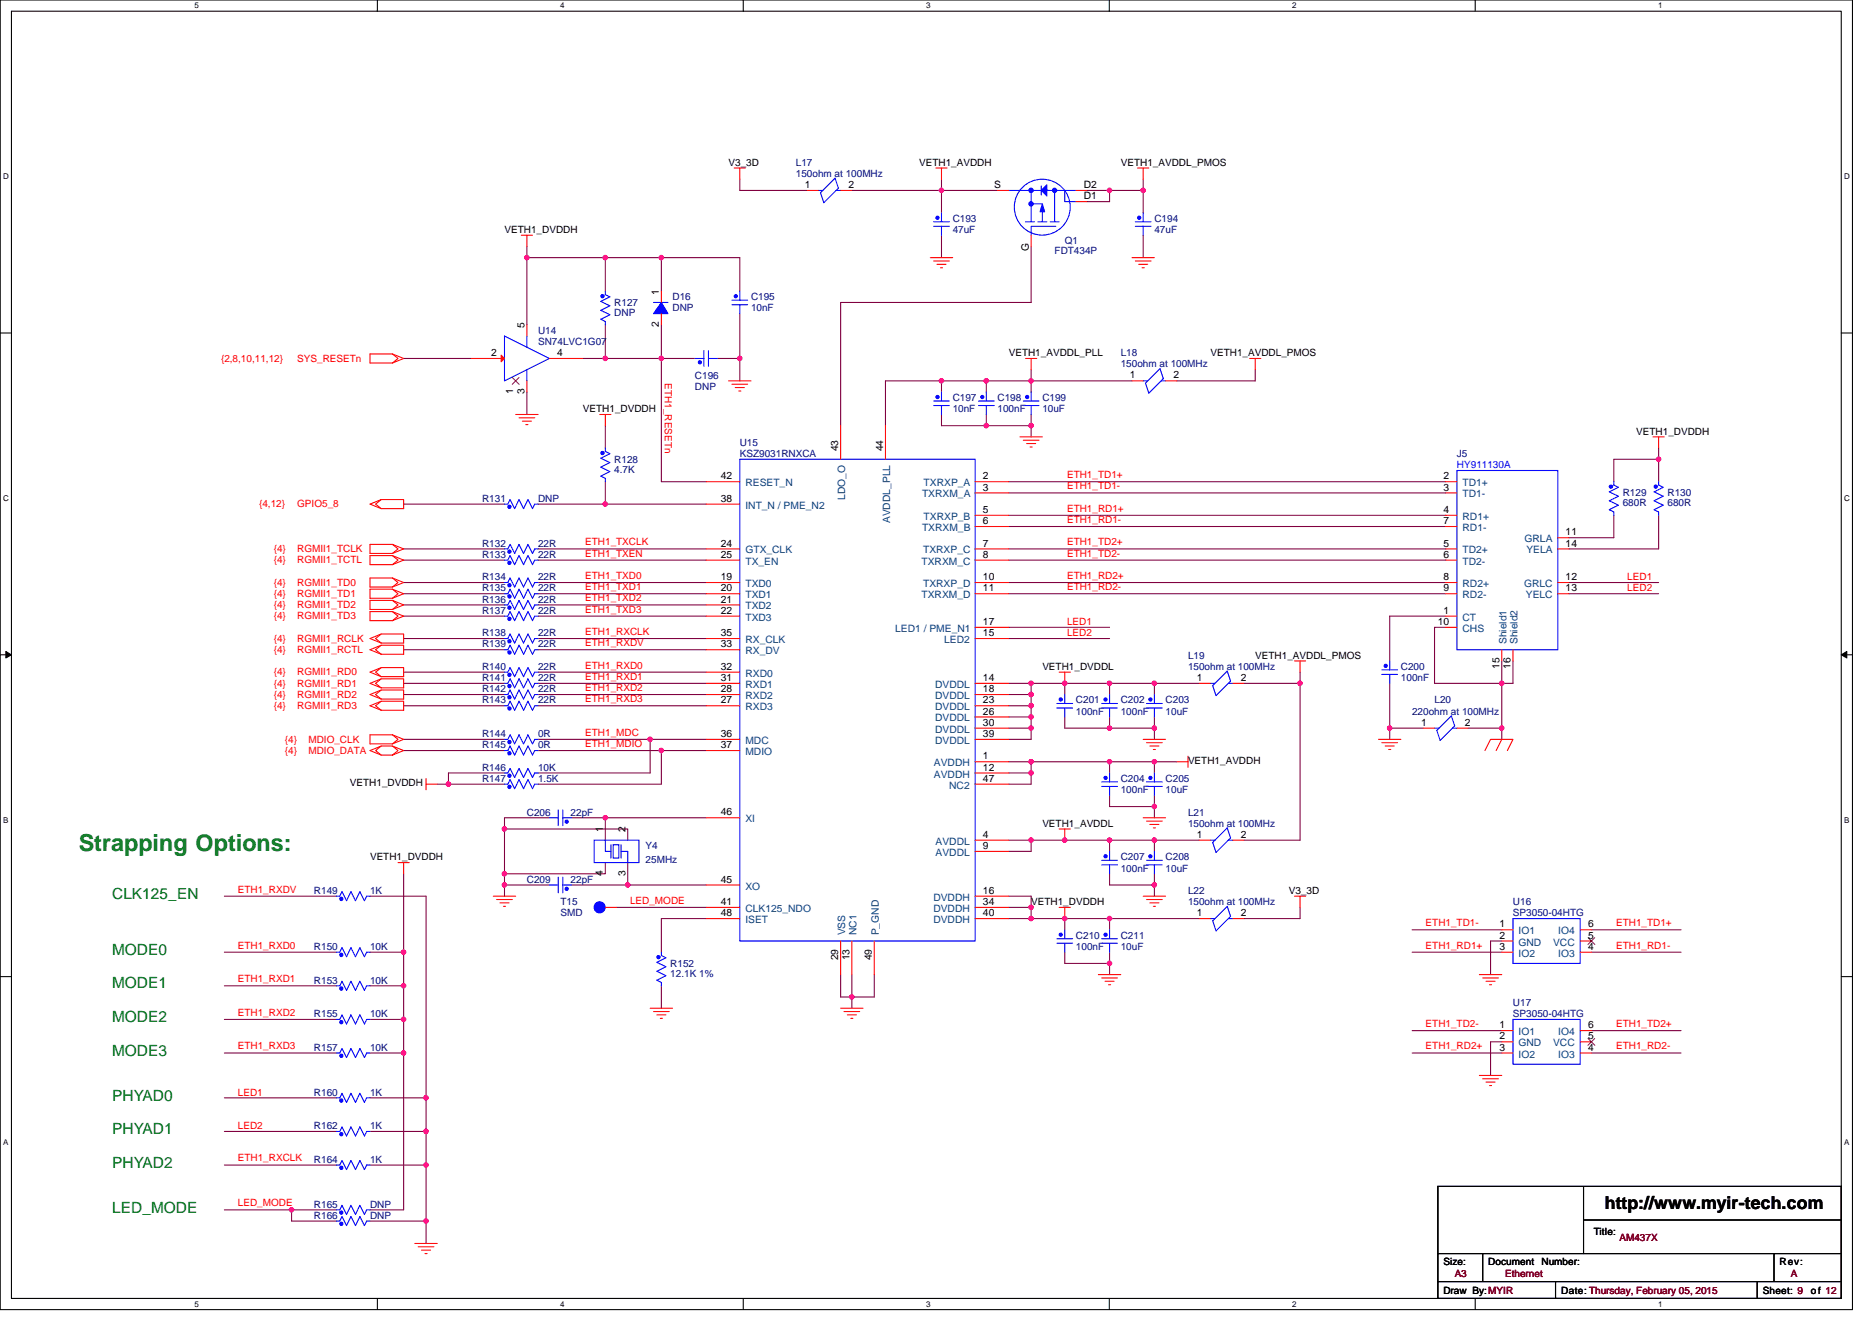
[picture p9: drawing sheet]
<svg xmlns="http://www.w3.org/2000/svg" width="297mm" height="210mm" viewBox="0 0 297 210" stroke-linecap="round" stroke-linejoin="round" font-family="sans-serif">
<path d="M0 0h293.9v207.9h-293.9zM1.8 1.8h290.4v204.3h-290.4z" fill="none" stroke="#000" stroke-width=".17"/>
<g fill="#fff">
<path d="M30.8 .2h.7v1.4h-.7z"/>
<path d="M30.8 206.3h.7v1.4h-.7z"/>
</g>
<path d="M59.9 0v1.8M59.9 206.1v1.8" fill="none" stroke="#000" stroke-width=".17"/>
<g fill="#fff">
<path d="M88.9 .2h.7v1.4h-.7z"/>
<path d="M88.9 206.3h.7v1.4h-.7z"/>
</g>
<path d="M117.9 0v1.8M117.9 206.1v1.8" fill="none" stroke="#000" stroke-width=".17"/>
<g fill="#fff">
<path d="M147 .2h.7v1.4h-.7z"/>
<path d="M147 206.3h.7v1.4h-.7z"/>
</g>
<path d="M176 0v1.8M176 206.1v1.8" fill="none" stroke="#000" stroke-width=".17"/>
<g fill="#fff">
<path d="M205 .2h.7v1.4h-.7z"/>
<path d="M205 206.3h.7v1.4h-.7z"/>
</g>
<path d="M234.1 0v1.8M234.1 206.1v1.8" fill="none" stroke="#000" stroke-width=".17"/>
<g fill="#fff">
<path d="M263.1 .2h.7v1.4h-.7z"/>
<path d="M263.1 206.3h.7v1.4h-.7z"/>
<path d="M.5 27.3h.9v1.4h-.9z"/>
<path d="M292.6 27.3h.9v1.4h-.9z"/>
<path d="M.5 78.4h.9v1.4h-.9z"/>
<path d="M292.6 78.4h.9v1.4h-.9z"/>
</g>
<path d="M0 52.9h1.8M292.2 52.9h1.7" fill="none" stroke="#000" stroke-width=".17"/>
<g fill="#fff">
<path d="M.5 129.5h.8v1.4h-.8z"/>
<path d="M292.6 129.5h.9v1.4h-.9z"/>
</g>
<path d="M0 103.9h1.8M292.2 103.9h1.7" fill="none" stroke="#000" stroke-width=".17"/>
<path d="M.9 103.4l.9 .5-.9 .5zM292.2 103.9l.8-.5v1z" fill="#000" stroke="#000" stroke-width=".16"/>
<g fill="#fff">
<path d="M.5 180.5h.8v1.4h-.8z"/>
<path d="M292.6 180.5h.9v1.4h-.9z"/>
</g>
<path d="M0 155h1.8M292.2 155h1.7M228.2 188.3h64v17.8h-64zM228.2 199h64M235.3 199v4.4M251.3 188.3v10.7M251.3 193.6h40.9M281.5 199v4.4M228.2 203.4h64M246.8 203.4v2.7M278.8 203.4v2.7" fill="none" stroke="#000" stroke-width=".17"/>
<g fill="none" stroke="#800040" stroke-width=".17">
<path d="M83.6 39.1v1.8M117.4 28.4v1.8h10.7M135.2 30.2h14.2M149.4 37.3v3.6M149.4 30.2v3.6M149.4 30.2h8.9M149.4 28.4v1.8M163.6 39.1v8.9h-30.2v19.6M172.5 30.2h3.6M176.1 30.2h5.3M176.1 30.2v1.8h-3.6M181.4 30.2v3.6"/>
<path d="M181.4 37.3v3.6M181.4 28.4v1.8M64 56.9h10.7M83.6 40.9h12.5M83.6 40.9v10.7M92.5 56.9h3.6M96.1 40.9v5.3M96.1 51.6v5.3M96.1 40.9h8.8M96.1 56.9h8.8M104.9 56.9h5.4M104.9 40.9h12.5v5.3"/>
<path d="M104.9 40.9v5.3M104.9 51.6v5.3M104.9 56.9v19.6h7.2M113.8 56.9h3.6M117.4 49.8v7.1M117.4 56.9v3.6M163.6 58.7v1.8M199.2 58.7v1.8h-12.5M83.6 62.2v3.6M96.1 76.5v3.5M96.1 67.6v3.5M149.4 60.5v1.7"/>
<path d="M149.4 60.5h7.1M149.4 60.5h-8.9v7.1M149.4 65.8v1.8h7.1M156.5 60.5v1.7M156.5 60.5h7.1M156.5 67.6h7.1M156.5 65.8v1.8M160.1 76.5h69.3M160.1 78.2h69.3M163.6 60.5v1.7M163.6 67.6v1.7M163.6 60.5h16"/>
<path d="M163.6 65.8v1.8M263.2 71.1v1.8M263.2 76.5v-3.6h-7.1v3.6M64 87.1h16M64 88.9h16M64 92.5h16M64 94.2h16M64 96h16M64 97.8h16M64 80h16M85.4 80h10.7M85.4 88.9h26.7"/>
<path d="M85.4 87.1h26.7M85.4 94.2h26.7M85.4 92.5h26.7M85.4 97.8h26.7M85.4 96h26.7M96.1 80h16M160.1 99.6h16M160.1 81.8h69.3M160.1 83.6h69.3M160.1 87.1h69.3M160.1 88.9h69.3M160.1 92.5h69.3"/>
<path d="M160.1 94.2h69.3M229.4 97.8h-8.9v7.1M229.4 99.6h-1.8v8.9h10.7v7.1M249 92.5h14.2M249 94.2h14.2M256.1 81.8v3.5h-7.1M263.2 81.8v5.3h-14.2M64 101.3h16M64 103.1h16M64 117.3h16M64 119.1h16M64 106.7h16"/>
<path d="M64 108.5h16M64 110.2h16M64 112h16M85.4 117.3h17.8M85.4 119.1h19.5M85.4 108.5h26.7M85.4 106.7h26.7M85.4 112h26.7M85.4 110.2h26.7M85.4 103.1h26.7M85.4 101.3h26.7M103.2 117.3v5.4h-17.8"/>
<path d="M103.2 117.3h8.9M104.9 119.1v5.4h-19.5M104.9 119.1h7.2M160.1 101.3h16M160.1 108.5h3.5M160.1 115.6h3.5M160.1 113.8h3.5M160.1 112h3.5M160.1 110.2h3.5M163.6 108.5h5.3M163.6 108.5v1.7M163.6 115.6v1.7h-3.5"/>
<path d="M163.6 113.8v1.8M163.6 112v1.8M163.6 110.2v1.8M168.9 108.5v1.7M168.9 113.8v1.8h7.2M168.9 108.5h7.2M176.1 113.8v1.8M176.1 108.5h7.1M176.1 115.6h7.1M176.1 108.5v1.7M183.2 108.5v1.7M183.2 113.8v1.8"/>
<path d="M183.2 115.6v1.7M183.2 108.5h7.1M197.4 108.5h8.9M206.3 108.5v24.8h-8.9M206.3 106.7v1.8M220.5 115.6h5.3M220.5 108.5v7.1M220.5 115.6v1.7M233 115.6h5.3M238.3 104.9v3.6h1.8v-3.6M238.3 115.6v1.7M64 138.7v12.4"/>
<path d="M69.4 124.5h1.8M71.2 124.5h8.8M80 122.7h-8.8v1.8M80 138.7v1.8M80 131.6v7.1M80 131.6h19.6v1.7M87.2 129.8h-7.2v1.8M90.7 129.8h5.4M96.1 129.8v3.5M96.1 136.9v1.8h-16.1M96.1 129.8h16M99.6 136.9v3.6"/>
<path d="M160.1 133.3h3.5M160.1 120.9h3.5M160.1 122.7h3.5M163.6 133.3h12.5M163.6 133.4v1.7h-3.5M163.6 120.9h12.5M163.6 122.7v1.8h-3.5M163.6 120.9v1.8M176.1 133.4v1.7M176.1 138.7v1.8h7.1M176.1 120.9v1.8M176.1 133.3h7.1"/>
<path d="M176.1 120.9h7.1M176.1 126.2v1.8h7.1M183.2 120.9h3.5M183.2 133.4v1.7M183.2 138.7v1.8M183.2 120.9v1.8M183.2 126.2v1.8M183.2 128v1.8M183.2 133.3h7.1M35.6 142.2h17.8M35.6 151.1h17.8M35.6 156.5h17.8"/>
<path d="M58.7 151.1h5.3M58.7 156.5h5.3M58.7 142.2h8.9v32M64 151.1v5.4M64 156.5v5.3M80 140.5v1.7M80 140.5h7.2M90.7 140.5h8.9M97.8 144h14.3M99.6 140.5h12.5M104.9 156.5v3.5M112.1 145.8h-7.2v5.3"/>
<path d="M133.4 154.7v3.5h1.8M135.2 154.7v3.5M135.2 158.2v1.8M138.7 154.7v3.5h-3.5M160.1 145.8h3.5M160.1 142.2h3.5v1.8M160.1 144h3.5M163.6 145.8h5.3M163.6 144v1.8M168.9 145.8v1.8M168.9 151.1v1.8h7.2M168.9 145.8h7.2"/>
<path d="M176.1 145.8v1.8M176.1 151.1v1.8M176.1 152.9v1.8M176.1 145.8h14.2M183.2 140.5v1.7M206.3 144v1.8h-8.9M224.1 147.6h14.2M224.1 151.1h14.2M238.3 149.4h-1.8v5.3M252.5 147.6h14.2M252.5 151.1h14.2M35.6 179.6h17.8"/>
<path d="M35.6 161.8h17.8M35.6 167.1h17.8M35.6 174.2h17.8M58.7 161.8h5.3M58.7 167.1h5.3M58.7 174.2h8.9M58.7 179.6h8.9M64 161.8v5.3M64 167.1v24.9h-5.3M67.6 174.2v5.4M67.6 179.6v5.3M224.1 163.6h14.2"/>
<path d="M224.1 167.1h14.2M238.3 165.4h-1.8v5.3M252.5 163.6h14.2M252.5 167.1h14.2M35.6 192h10.7M35.6 184.9h17.8M46.3 192v1.8h7.1M46.3 192h7.1M58.7 184.9h8.9M58.7 193.8h8.9M67.6 184.9v8.9M67.6 193.8v3.6"/>
</g>
<g fill="#f0f" stroke="#f0f" stroke-width=".17">
<circle cx="96" cy="129.8" r=".35"/>
<circle cx="80" cy="131.6" r=".35"/>
<circle cx="80" cy="140.4" r=".35"/>
<circle cx="135.2" cy="158.2" r=".35"/>
<circle cx="96" cy="80" r=".35"/>
<circle cx="83.6" cy="40.9" r=".35"/>
<circle cx="96" cy="40.9" r=".35"/>
<circle cx="96" cy="56.9" r=".35"/>
<circle cx="104.9" cy="56.9" r=".35"/>
<circle cx="104.9" cy="40.9" r=".35"/>
<circle cx="117.4" cy="56.9" r=".35"/>
<circle cx="149.4" cy="60.4" r=".35"/>
<circle cx="156.5" cy="60.4" r=".35"/>
<circle cx="163.6" cy="67.6" r=".35"/>
<circle cx="156.5" cy="67.6" r=".35"/>
<circle cx="149.4" cy="30.2" r=".35"/>
<circle cx="176" cy="30.2" r=".35"/>
<circle cx="181.4" cy="30.2" r=".35"/>
<circle cx="168.9" cy="108.4" r=".35"/>
<circle cx="163.6" cy="108.4" r=".35"/>
<circle cx="163.6" cy="115.6" r=".35"/>
<circle cx="163.6" cy="112" r=".35"/>
<circle cx="163.6" cy="113.8" r=".35"/>
<circle cx="163.6" cy="110.2" r=".35"/>
<circle cx="176" cy="108.4" r=".35"/>
<circle cx="183.2" cy="115.6" r=".35"/>
<circle cx="176" cy="115.6" r=".35"/>
<circle cx="183.2" cy="128" r=".35"/>
<circle cx="168.9" cy="133.3" r=".35"/>
<circle cx="163.6" cy="133.3" r=".35"/>
<circle cx="176" cy="120.9" r=".35"/>
<circle cx="163.6" cy="120.9" r=".35"/>
<circle cx="183.2" cy="140.4" r=".35"/>
<circle cx="176" cy="152.9" r=".35"/>
<circle cx="176" cy="133.3" r=".35"/>
<circle cx="163.6" cy="122.7" r=".35"/>
<circle cx="168.9" cy="145.8" r=".35"/>
<circle cx="163.6" cy="145.8" r=".35"/>
<circle cx="163.6" cy="144" r=".35"/>
<circle cx="183.2" cy="108.4" r=".35"/>
<circle cx="183.2" cy="133.3" r=".35"/>
<circle cx="176" cy="145.8" r=".35"/>
<circle cx="238.3" cy="108.4" r=".35"/>
<circle cx="238.3" cy="115.6" r=".35"/>
<circle cx="220.5" cy="115.6" r=".35"/>
<circle cx="64" cy="151.1" r=".35"/>
<circle cx="64" cy="161.8" r=".35"/>
<circle cx="64" cy="156.5" r=".35"/>
<circle cx="67.6" cy="174.2" r=".35"/>
<circle cx="163.6" cy="60.4" r=".35"/>
<circle cx="206.3" cy="108.4" r=".35"/>
<circle cx="263.2" cy="72.9" r=".35"/>
<circle cx="183.2" cy="120.9" r=".35"/>
<circle cx="64" cy="167.1" r=".35"/>
<circle cx="67.6" cy="184.9" r=".35"/>
<circle cx="67.6" cy="179.6" r=".35"/>
<circle cx="104.9" cy="119.1" r=".35"/>
<circle cx="103.2" cy="117.3" r=".35"/>
<circle cx="71.1" cy="124.4" r=".35"/>
<circle cx="67.6" cy="193.8" r=".35"/>
<circle cx="46.3" cy="192" r=".35"/>
<circle cx="99.6" cy="140.4" r=".35"/>
<circle cx="80" cy="138.7" r=".35"/>
</g>
<g fill="none" stroke="#f00" stroke-width=".17">
<path d="M82.7 37.3h1.8M83.6 37.3v1.8M116.5 26.7h1.8M117.4 26.7v1.7M128.1 30.2h1.7M133.4 30.2h1.8M148.5 26.7h1.8M149.4 26.7v1.7M149.4 33.8h.1M149.4 37.3h.1M158.3 30.2h1.8M163.6 37.3v1.8"/>
<path d="M170.7 30.2h1.8M170.7 32h1.8M180.5 26.7h1.8M181.4 33.8h.1M181.4 37.3h.1M181.4 26.7v1.7M62.3 56.2h-3.6v1.4h3.6M62.3 56.2l1.7 .7-1.7 .7M62.3 56.2l.9 .7-.9 .7M74.7 56.9h5.3M83.6 51.6v1.7M87.2 56.9h5.3"/>
<path d="M96.1 46.2h.1M96.1 51.6h.1M104.9 49.8v1.8M104.9 46.2v1.8M110.3 56.9h.1M113.8 56.9h.1M117.4 46.2h.1M117.4 49.8h.1M147.6 40.9h3.6M148.1 41.4h2.5M148.7 42h1.4M149.2 42.5h.4"/>
<path d="M162.7 56.9h1.8M163.6 56.9v1.8M179.6 40.9h3.6M180.1 41.4h2.5M180.7 42h1.4M181.2 42.5h.4M198.3 56.9h1.8M199.2 56.9v1.8M60.5 79.3l-.9 .7 .9 .7M81.8 60.5h.1M81.8 65.8h3.6M82.4 66.3h2.5"/>
<path d="M82.9 66.8h1.4M83.4 67.4h.4M83.6 60.5v1.7M95.2 65.8h1.7M96.1 65.8v1.8M96.1 71.1h.1M96.1 76.5h.1M112.1 76.5h5.3M115.6 60.5h3.6M116.1 61h2.5M116.7 61.5h1.4M117.2 62.1h.4"/>
<path d="M133.4 67.6v5.3M140.5 67.6v5.3M149.4 62.2h.1M149.4 65.8h.1M154.7 76.5h5.4M154.7 78.2h5.4M156.5 62.2h.1M156.5 65.8h.1M161.8 69.3h3.6M162.4 69.9h2.5M162.9 70.4h1.4M163.4 71h.4"/>
<path d="M163.6 62.2h.1M163.6 65.8h.1M179.6 60.5h1.8M185 60.5h1.7M229.4 76.5h1.8M229.4 78.2h1.8M256.1 76.5h.1M262.3 69.3h1.8M263.2 69.3v1.8M263.2 76.5h.1M58.7 80l1.8-.7h3.5v1.4h-3.5zM62.3 86.4h-3.6v1.4h3.6"/>
<path d="M62.3 88.2h-3.6v1.4h3.6M62.3 91.7h-3.6v1.5h3.6M62.3 93.5h-3.6v1.5h3.6M62.3 95.3h-3.6v1.4h3.6M62.3 97.1h-3.6v1.4h3.6M62.3 86.4l1.7 .7-1.7 .7M62.3 86.4l.9 .7-.9 .7M62.3 88.2l1.7 .7-1.7 .7M62.3 88.2l.9 .7-.9 .7M62.3 91.7l1.7 .8-1.7 .7M62.3 91.7l.9 .8-.9 .7M62.3 93.5l1.7 .7-1.7 .8"/>
<path d="M62.3 93.5l.9 .7-.9 .8M62.3 95.3l1.7 .7-1.7 .7M62.3 95.3l.9 .7-.9 .7M62.3 97.1l1.7 .7-1.7 .7M62.3 97.1l.9 .7-.9 .7M80 87.1h.1M80 88.9h.1M80 92.5h.1M80 80h.1M80 94.2h.1M80 96h.1M80 97.8h.1"/>
<path d="M85.4 87.1h.1M85.4 88.9h.1M85.4 92.5h.1M85.4 80h.1M85.4 94.2h.1M85.4 96h.1M85.4 97.8h.1M112.1 92.5h5.3M112.1 94.2h5.3M112.1 96h5.3M112.1 97.8h5.3M112.1 87.1h5.3"/>
<path d="M112.1 88.9h5.3M112.1 80h5.3M154.7 99.6h5.4M154.7 81.8h5.4M154.7 83.6h5.4M154.7 87.1h5.4M154.7 88.9h5.4M154.7 92.5h5.4M154.7 94.2h5.4M229.4 81.8h1.8M229.4 83.6h1.8M229.4 87.1h1.8"/>
<path d="M229.4 88.9h1.8M229.4 97.8h1.8M229.4 94.2h1.8M229.4 92.5h1.8M229.4 99.6h1.8M247.2 85.3h1.8M247.2 92.5h1.8M247.2 87.1h1.8M247.2 94.2h1.8M256.1 81.8h.1M263.2 81.8h.1M58.7 101.3l1.8-.7h3.5v1.5h-3.5z"/>
<path d="M58.7 103.1l1.8-.7h3.5v1.4h-3.5zM58.7 106.7l1.8-.7h3.5v1.4h-3.5zM58.7 108.5l1.8-.8h3.5v1.5h-3.5zM58.7 110.2l1.8-.7h3.5v1.5h-3.5zM58.7 112l1.8-.7h3.5v1.4h-3.5zM60.5 100.6l-.9 .7 .9 .8M60.5 102.4l-.9 .7 .9 .7M60.5 106l-.9 .7 .9 .7M60.5 107.7l-.9 .8 .9 .7M60.5 109.5l-.9 .7 .9 .8M60.5 111.3l-.9 .7 .9 .7M60.5 118.4h1.8l1.7 .7-1.7 .7"/>
<path d="M62.3 116.6h-3.6v1.5h3.6M62.3 116.6l1.7 .7-1.7 .8M62.3 116.6l.9 .7-.9 .8M62.3 119.8h-1.8l-1.8-.7 1.8-.7-.9 .7 .9 .7M62.3 118.4l.9 .7-.9 .7M80 106.7h.1M80 108.5h.1M80 112h.1M80 110.2h.1M80 117.3h.1M80 119.1h.1M80 101.3h.1"/>
<path d="M80 103.1h.1M85.4 106.7h.1M85.4 108.5h.1M85.4 112h.1M85.4 110.2h.1M85.4 117.3h.1M85.4 119.1h.1M85.4 101.3h.1M85.4 103.1h.1M112.1 112h5.3M112.1 108.5h5.3M112.1 106.7h5.3"/>
<path d="M112.1 103.1h5.3M112.1 101.3h5.3M112.1 117.3h5.3M112.1 119.1h5.3M112.1 110.2h5.3M154.7 101.3h5.4M154.7 108.5h5.4M154.7 110.2h5.4M154.7 112h5.4M154.7 113.8h5.4M154.7 115.6h5.4M154.7 117.3h5.4"/>
<path d="M168.1 106.7h1.7M168.9 106.7v1.8M168.9 110.2h.1M168.9 113.8h.1M176.1 110.2h.1M176.1 113.8h.1M181.4 117.3h3.6M181.9 117.9h2.5M182.5 118.4h1.4M183 119h.3M183.2 110.2h.1M183.2 113.8h.1"/>
<path d="M190.3 108.5h1.8M195.6 108.5h1.8M205.4 104.9h1.8M206.3 104.9v1.8M218.7 117.3h3.6M219.3 117.9h2.5M219.8 118.4h1.4M220.3 119h.4M220.5 104.9h.1M220.5 108.5h.1M225.8 115.6h1.8M231.2 115.6h1.8"/>
<path d="M235.6 119.1l.9-1.8h3.6l-.9 1.8M238.3 117.3l-.9 1.8M238.3 103.1v1.8M240.1 103.1v1.8M63.2 136.9h1.7M64 136.9v1.8M67.6 124.5h1.8M67.6 123.6v1.7M80 124.5h.1M80 122.7h.1M85.4 124.5h.1M85.4 122.7h.1"/>
<path d="M87.2 129.8h.1M90.7 129.8h.1M96.1 133.3h.1M96.1 136.9h.1M99.6 133.3h.1M99.6 136.9h.1M112.1 129.8h5.3M154.7 124.5h5.4M154.7 120.9h5.4M154.7 122.7h5.4M154.7 133.3h5.4M154.7 135.1h5.4"/>
<path d="M168.1 131.6h1.7M168.9 131.6v1.7M176.1 135.1h.1M176.1 138.7h.1M176.1 122.7h.1M176.1 126.2h.1M181.4 129.8h3.6M181.9 130.3h2.5M182.5 130.9h1.4M183 131.4h.3M183.2 122.7h.1M183.2 126.2h.1"/>
<path d="M183.2 135.1h.1M183.2 138.7h.1M186.7 120.9h1.8M188.5 120v1.8M190.3 133.3h1.8M195.6 133.3h1.8M53.4 156.5h.1M53.4 151.1h.1M53.4 142.2h.1M58.7 156.5h.1M58.7 151.1h.1M58.7 142.2h.1"/>
<path d="M78.3 142.2h3.5M78.8 142.8h2.5M79.3 143.3h1.5M79.9 143.8h.3M87.2 140.5h.1M90.7 140.5h.1M96.1 144h1.7M104.9 151.1h.1M104.9 156.5h.1M112.1 144h5.3M112.1 140.5h5.3M112.1 145.8h5.3"/>
<path d="M133.4 149.4v5.3M135.2 149.4v5.3M138.7 149.4v5.3M154.7 142.2h5.4M154.7 144h5.4M154.7 145.8h5.4M168.1 144h1.7M168.9 144v1.8M168.9 147.6h.1M168.9 151.1h.1M174.3 154.7h3.5M174.8 155.2h2.5"/>
<path d="M175.3 155.7h1.5M175.9 156.3h.3M176.1 147.6h.1M176.1 151.1h.1M181.4 142.2h3.6M181.9 142.8h2.5M182.5 143.3h1.4M183 143.8h.3M190.3 145.8h1.8M195.6 145.8h1.8M205.4 142.2h1.8M206.3 142.2v1.8"/>
<path d="M234.7 154.7h3.6M235.3 155.2h2.5M235.8 155.7h1.4M236.3 156.3h.4M238.3 147.6h1.8M238.3 149.4h1.8M238.3 151.1h1.8M250.7 151.1h1.8M250.7 149.4h1.8M250.7 147.6h1.8M53.4 167.1h.1M53.4 161.8h.1"/>
<path d="M53.4 174.2h.1M53.4 179.6h.1M58.7 167.1h.1M58.7 161.8h.1M58.7 174.2h.1M58.7 179.6h.1M103.2 160h3.5M103.7 160.5h2.5M104.2 161.1h1.5M104.8 161.6h.3M133.4 160h3.5M133.9 160.5h2.5"/>
<path d="M134.4 161.1h1.5M135 161.6h.3M234.7 170.7h3.6M235.3 171.2h2.5M235.8 171.7h1.4M236.3 172.3h.4M238.3 163.6h1.8M238.3 165.4h1.8M238.3 167.1h1.8M250.7 167.1h1.8M250.7 165.4h1.8M250.7 163.6h1.8"/>
<path d="M53.4 193.8h.1M53.4 192h.1M53.4 184.9h.1M58.7 193.8h.1M58.7 192h.1M58.7 184.9h.1M65.8 197.4h3.6M66.4 197.9h2.5M66.9 198.4h1.4M67.4 199h.4"/>
</g>
<g fill="none" stroke="#00f" stroke-width=".17">
<path d="M129.8 30.2h.8M130.2 30.6l2.3-2.3 .5 1.6-2.3 2.3zM132.7 30.2h.7M148.1 35.9h2.5M148.1 35.2h2.5M149.4 33.8v1.4M149.4 35.9v1.4M160.1 30.2h6.2M162.7 35.2h1.4M163.6 30.2v5M163.6 32.4h1.8M164.7 35.2h1.4"/>
<path d="M165.2 29.5v1.4M165.4 33.4v1.8M165.8 30.2h1.5v5M166.6 35.2h1.5M167.3 30.2h1.6M167.5 35.9h-3.9v1.4M168.9 30.2h1.8M168.9 30.2v1.8h1.8M180.1 35.9h2.5M180.1 35.2h2.5M181.4 33.8v1.4M181.4 35.9v1.4"/>
<path d="M80 53.3l7.2 3.6-7.2 3.6zM83.6 53.3v1.8M83.6 58.7v1.8M96.1 46.2v.6l.7 .3-1.5 .7 1.5 .7-1.5 .8 1.5 .7-1.5 .7 .8 .3v.6M103.7 48h2.3M110.3 56.9h1.4M111.7 55.6v2.5M112.4 55.6v2.5M112.4 56.9h1.4M116.1 48.4h2.5M116.1 47.6h2.5M117.4 46.2v1.4"/>
<path d="M117.4 48.4v1.4M96.1 71.1v.5l.7 .4-1.5 .7 1.5 .7-1.5 .7 1.5 .7-1.5 .8 .8 .3v.6M117.4 72.9h37.3v76.5h-37.3zM148.1 64.4h2.5M148.1 63.6h2.5M149.4 62.2v1.4M149.4 64.4v1.4M155.3 64.4h2.5M155.3 63.6h2.5M156.5 62.2v1.4M156.5 64.4v1.4M162.4 64.4h2.5"/>
<path d="M162.4 63.6h2.5M163.6 62.2v1.4M163.6 64.4v1.4M181.4 60.5h.7M181.8 60.8l2.3-2.3 .5 1.6-2.3 2.3zM184.2 60.5h.8M231.2 74.7h16v28.4h-16zM256.1 76.5v.5l.7 .3-1.4 .8 1.4 .7-1.4 .7 1.4 .7-1.4 .7 .7 .4v.5M263.2 76.5v.5l.7 .3-1.4 .8 1.4 .7-1.4 .7 1.4 .7-1.4 .7 .7 .4v.5M80 87.1h.6l.3-.7 .8 1.4 .7-1.4 .7 1.4 .7-1.4 .7 1.4 .4-.7h.5M80 88.9h.6l.3-.7 .8 1.4 .7-1.4 .7 1.4 .7-1.4 .7 1.4 .4-.7h.5M80 92.5h.6l.3-.8 .8 1.5 .7-1.5 .7 1.5 .7-1.5 .7 1.5 .4-.7h.5"/>
<path d="M80 80h.6l.3-.7 .8 1.4 .7-1.4 .7 1.4 .7-1.4 .7 1.4 .4-.7h.5M80 94.2h.6l.3-.7 .8 1.5 .7-1.5 .7 1.5 .7-1.5 .7 1.5 .4-.8h.5M80 96h.6l.3-.7 .8 1.4 .7-1.4 .7 1.4 .7-1.4 .7 1.4 .4-.7h.5M80 97.8h.6l.3-.7 .8 1.4 .7-1.4 .7 1.4 .7-1.4 .7 1.4 .4-.7h.5M80 106.7h.6l.3-.7 .8 1.4 .7-1.4 .7 1.4 .7-1.4 .7 1.4 .4-.7h.5M80 108.5h.6l.3-.8 .8 1.5 .7-1.5 .7 1.5 .7-1.5 .7 1.5 .4-.7h.5M80 112h.6l.3-.7 .8 1.4 .7-1.4 .7 1.4 .7-1.4 .7 1.4 .4-.7h.5M80 110.2h.6l.3-.7 .8 1.5 .7-1.5 .7 1.5 .7-1.5 .7 1.5 .4-.8h.5M80 117.3h.6l.3-.7 .8 1.5 .7-1.5 .7 1.5 .7-1.5 .7 1.5 .4-.8h.5M80 119.1h.6l.3-.7 .8 1.4 .7-1.4 .7 1.4 .7-1.4 .7 1.4 .4-.7h.5M80 101.3h.6l.3-.7 .8 1.5 .7-1.5 .7 1.5 .7-1.5 .7 1.5 .4-.8h.5M80 103.1h.6l.3-.7 .8 1.4 .7-1.4 .7 1.4 .7-1.4 .7 1.4 .4-.7h.5"/>
<path d="M167.7 112.4h2.5M167.7 111.7h2.5M168.9 110.2v1.5M168.9 112.4v1.4M174.8 112.4h2.5M174.8 111.7h2.5M176.1 110.2v1.5M176.1 112.4v1.4M181.9 112.4h2.5M181.9 111.7h2.5M183.2 110.2v1.5M183.2 112.4v1.4"/>
<path d="M192.1 108.5h.7M192.4 108.8l2.3-2.3 .6 1.6-2.3 2.3zM194.9 108.5h.7M219.3 107h2.5M219.3 106.3h2.5M220.5 104.9v1.4M220.5 107v1.5M227.6 115.6h.7M228 115.9l2.3-2.3 .5 1.6-2.3 2.3zM230.5 115.6h.7M80 124.5h.6l.3-.8 .8 1.5 .7-1.5 .7 1.5 .7-1.5 .7 1.5 .4-.7h.5M80 122.7h.6l.3-.7 .8 1.4 .7-1.4 .7 1.4 .7-1.4 .7 1.4 .4-.7h.5"/>
<path d="M87.2 129.8h1.4M88.6 139.2v2.5M88.6 128.5v2.5M89.3 139.2v2.5M89.3 128.5v2.5M89.3 129.8h1.4M94.3 133.3h7.1v3.6h-7.1zM96.1 133.4v1.7h.8M96.9 134.1v2.1M97.3 134.1h.9v2.1h-.9zM98.5 135.1h1.1v1.8M98.5 134.1v2.1"/>
<path d="M174.8 137.3h2.5M174.8 136.5h2.5M174.8 124.8h2.5M174.8 124.1h2.5M176.1 135.1v1.4M176.1 137.3v1.4M176.1 122.7v1.4M176.1 124.8v1.4M181.9 124.8h2.5M181.9 124.1h2.5M181.9 137.3h2.5M181.9 136.5h2.5"/>
<path d="M183.2 122.7v1.4M183.2 124.8v1.4M183.2 135.1v1.4M183.2 137.3v1.4M192.1 133.3h.7M192.4 133.7l2.3-2.3 .6 1.6-2.3 2.3zM194.9 133.3h.7M53.4 156.5h.5l.4-.8 .7 1.5 .7-1.5 .7 1.5 .7-1.5 .7 1.5 .4-.7h.5M53.4 151.1h.5l.4-.7 .7 1.4 .7-1.4 .7 1.4 .7-1.4 .7 1.4 .4-.7h.5M53.4 142.2h.5l.4-.7 .7 1.5 .7-1.5 .7 1.5 .7-1.5 .7 1.5 .4-.8h.5M87.2 140.5h1.4M89.3 140.5h1.4"/>
<path d="M104.9 151.1v.6l.8 .3-1.5 .7 1.5 .7-1.5 .8 1.5 .7-1.5 .7 .7 .3v.6M167.7 149.7h2.5M167.7 149h2.5M168.9 147.6v1.4M168.9 149.7v1.4M174.8 149.7h2.5M174.8 149h2.5M176.1 147.6v1.4M176.1 149.7v1.4M192.1 145.8h.7M192.4 146.2l2.3-2.4 .6 1.6-2.3 2.3zM194.9 145.8h.7"/>
<path d="M240.1 145.8h10.6v7.1h-10.6zM53.4 167.1h.5l.4-.7 .7 1.5 .7-1.5 .7 1.5 .7-1.5 .7 1.5 .4-.8h.5M53.4 161.8h.5l.4-.7 .7 1.4 .7-1.4 .7 1.4 .7-1.4 .7 1.4 .4-.7h.5M53.4 174.2h.5l.4-.7 .7 1.5 .7-1.5 .7 1.5 .7-1.5 .7 1.5 .4-.8h.5M53.4 179.6h.5l.4-.7 .7 1.4 .7-1.4 .7 1.4 .7-1.4 .7 1.4 .4-.7h.5M240.1 161.8h10.6v7.1h-10.6zM53.4 193.8h.5l.4-.7 .7 1.4 .7-1.4 .7 1.4 .7-1.4 .7 1.4 .4-.7h.5M53.4 192h.5l.4-.7 .7 1.4 .7-1.4 .7 1.4 .7-1.4 .7 1.4 .4-.7h.5M53.4 184.9h.5l.4-.7 .7 1.4 .7-1.4 .7 1.4 .7-1.4 .7 1.4 .4-.7h.5"/>
<circle cx="165.4" cy="32.9" r="4.4"/>
</g>
<g fill="#00f" stroke="#00f" stroke-width=".17">
<path d="M166.1 29.3v1.8l-.9-.9z" fill-rule="evenodd"/>
<path d="M165.4 32.4l.4 1.2h-.8z" fill-rule="evenodd"/>
<path d="M104.9 48l1.1 1.8h-2.3z" fill-rule="evenodd"/>
<circle cx="80.8" cy="107.1" r=".26"/>
<circle cx="182.5" cy="111" r=".25"/>
<circle cx="175.4" cy="148.4" r=".25"/>
<circle cx="168.3" cy="148.4" r=".25"/>
<circle cx="80.8" cy="108.9" r=".26"/>
<circle cx="175.4" cy="111" r=".25"/>
<circle cx="80.8" cy="112.4" r=".26"/>
<circle cx="163" cy="63" r=".25"/>
<circle cx="155.9" cy="63" r=".25"/>
<circle cx="167.3" cy="30.2" r=".34"/>
<circle cx="163.6" cy="32.4" r=".35"/>
<circle cx="163.6" cy="30.2" r=".35"/>
<circle cx="180.8" cy="34.6" r=".25"/>
<circle cx="80.8" cy="110.7" r=".26"/>
<circle cx="148.8" cy="63" r=".25"/>
<circle cx="111.1" cy="57.5" r=".25"/>
<circle cx="80.8" cy="124.9" r=".26"/>
<circle cx="219.9" cy="105.7" r=".25"/>
<circle cx="104.5" cy="151.9" r=".26"/>
<circle cx="54.2" cy="167.6" r=".26"/>
<circle cx="116.8" cy="47" r=".25"/>
<circle cx="80.8" cy="123.1" r=".26"/>
<circle cx="95.1" cy="144" r=".88"/>
<circle cx="80.8" cy="117.8" r=".26"/>
<circle cx="89.9" cy="141.1" r=".25"/>
<circle cx="175.4" cy="135.9" r=".25"/>
<circle cx="54.2" cy="162.2" r=".26"/>
<circle cx="89.9" cy="130.4" r=".25"/>
<circle cx="80.8" cy="119.6" r=".26"/>
<circle cx="80.8" cy="87.6" r=".26"/>
<circle cx="95.6" cy="47" r=".26"/>
<circle cx="54.2" cy="156.9" r=".26"/>
<circle cx="54.2" cy="194.2" r=".26"/>
<circle cx="54.2" cy="151.6" r=".26"/>
<circle cx="54.2" cy="174.7" r=".26"/>
<circle cx="54.2" cy="192.5" r=".26"/>
<circle cx="80.8" cy="89.3" r=".26"/>
<circle cx="182.5" cy="123.5" r=".25"/>
<circle cx="175.4" cy="123.5" r=".25"/>
<circle cx="80.8" cy="92.9" r=".26"/>
<circle cx="148.8" cy="34.6" r=".25"/>
<circle cx="54.2" cy="142.7" r=".26"/>
<circle cx="80.8" cy="80.4" r=".26"/>
<circle cx="80.8" cy="94.7" r=".26"/>
<circle cx="95.6" cy="71.9" r=".26"/>
<circle cx="54.2" cy="185.3" r=".26"/>
<circle cx="80.8" cy="96.4" r=".26"/>
<circle cx="182.5" cy="135.9" r=".25"/>
<circle cx="262.7" cy="77.2" r=".26"/>
<circle cx="54.2" cy="180" r=".26"/>
<circle cx="255.6" cy="77.2" r=".26"/>
<circle cx="80.8" cy="98.2" r=".26"/>
<circle cx="80.8" cy="101.8" r=".26"/>
<circle cx="168.3" cy="111" r=".25"/>
<circle cx="80.8" cy="103.6" r=".26"/>
</g>
<path d="M81.3 59.9l1.1 1.1M82.4 59.9l-1.1 1.1M252 148.8l1.1 1.1M253 148.8l-1 1.1M252 164.8l1.1 1.1M253 164.8l-1 1.1" fill="none" stroke="#804000" stroke-width=".16"/>
<path d="M79.5 56.4l.5 .5-.5 .5z" fill="#f00" stroke="#f00" stroke-width=".17"/>
<text font-size="3.7" fill="#008000" x="12.5" y="135">Strapping Options:</text>
<text font-size="2.8" x="254.7" y="192">http://www.myir-tech.com</text>
<g font-size="2.5" fill="#008000">
<text x="17.8" y="151.6">MODE0</text>
<text x="17.8" y="156.9">MODE1</text>
<text x="17.8" y="162.2">MODE2</text>
<text x="17.8" y="167.6">MODE3</text>
<text x="17.8" y="174.7">PHYAD0</text>
<text x="17.8" y="180">PHYAD1</text>
<text x="17.8" y="185.3">PHYAD2</text>
<text x="17.8" y="192.4">LED_MODE</text>
</g>
<text font-size="2.4" fill="#008000" x="17.8" y="142.6">CLK125_EN</text>
<g font-size="1.6">
<text x="115.6" y="26.3">V3_3D</text>
<text x="127.7" y="29.8">1</text>
<text x="134.6" y="29.8">2</text>
<text x="145.8" y="26.3">VETH1_AVDDH</text>
<text x="157.7" y="29.8">S</text>
<text x="172" y="29.8">D2</text>
<text x="177.8" y="26.3">VETH1_AVDDL_PMOS</text>
<text x="172" y="31.6">D1</text>
<text x="80" y="37">VETH1_DVDDH</text>
<text x="163.2" y="39.9" transform="rotate(-90 163.2 39.9)">G</text>
<text x="104.6" y="46.8" transform="rotate(-90 104.6 46.8)">1</text>
<text x="83.2" y="52.1" transform="rotate(-90 83.2 52.1)">5</text>
<text x="104.6" y="51.9" transform="rotate(-90 104.6 51.9)">2</text>
<text x="77.9" y="56.5">2</text>
<text x="88.4" y="56.5">4</text>
<text x="160.1" y="56.5">VETH1_AVDDL_PLL</text>
<text x="192.1" y="56.5">VETH1_AVDDL_PMOS</text>
<text x="81.4" y="62.6" transform="rotate(-90 81.4 62.6)">1</text>
<text x="83.2" y="62.6" transform="rotate(-90 83.2 62.6)">3</text>
<text x="92.5" y="65.4">VETH1_DVDDH</text>
<text x="179.3" y="60.1">1</text>
<text x="186.2" y="60.1">2</text>
<text x="133" y="71.6" transform="rotate(-90 133 71.6)">43</text>
<text x="140.1" y="71.6" transform="rotate(-90 140.1 71.6)">44</text>
<text x="259.6" y="69">VETH1_DVDDH</text>
<text x="114.4" y="76.1">42</text>
<text x="156" y="76.1">2</text>
<text x="156" y="77.9">3</text>
<text x="229" y="76.1">2</text>
<text x="229" y="77.9">3</text>
<text x="114.4" y="79.6">38</text>
<text x="156" y="81.4">5</text>
<text x="156" y="83.2">6</text>
<text x="229" y="81.4">4</text>
<text x="229" y="83.2">7</text>
<text x="114.4" y="86.7">24</text>
<text x="114.4" y="88.5">25</text>
<text x="156" y="86.7">7</text>
<text x="156" y="88.5">8</text>
<text x="229" y="86.7">5</text>
<text x="229" y="88.5">6</text>
<text x="248.4" y="86.7">14</text>
<text x="248.4" y="85">11</text>
<text x="114.4" y="92.1">19</text>
<text x="114.4" y="93.9">20</text>
<text x="114.4" y="95.6">21</text>
<text x="156" y="92.1">10</text>
<text x="156" y="93.9">11</text>
<text x="229" y="93.9">9</text>
<text x="229" y="92.1">8</text>
<text x="248.4" y="93.9">13</text>
<text x="248.4" y="92.1">12</text>
<text x="114.4" y="97.4">22</text>
<text x="114.4" y="101">35</text>
<text x="156" y="101">15</text>
<text x="156" y="99.2">17</text>
<text x="228.2" y="99.2">10</text>
<text x="229" y="97.4">1</text>
<text x="114.4" y="106.3">32</text>
<text x="114.4" y="102.7">33</text>
<text x="165.4" y="106.3">VETH1_DVDDL</text>
<text x="199.2" y="104.5">VETH1_AVDDL_PMOS</text>
<text x="237.9" y="106.2" transform="rotate(-90 237.9 106.2)">15</text>
<text x="239.7" y="106.2" transform="rotate(-90 239.7 106.2)">16</text>
<text x="114.4" y="111.6">27</text>
<text x="114.4" y="108.1">31</text>
<text x="114.4" y="109.9">28</text>
<text x="156" y="108.1">14</text>
<text x="156" y="109.9">18</text>
<text x="156" y="111.6">23</text>
<text x="156" y="113.4">26</text>
<text x="189.9" y="108.1">1</text>
<text x="196.9" y="108.1">2</text>
<text x="114.4" y="117">36</text>
<text x="114.4" y="118.7">37</text>
<text x="156" y="115.2">30</text>
<text x="156" y="117">39</text>
<text x="225.5" y="115.2">1</text>
<text x="232.4" y="115.2">2</text>
<text x="55.5" y="124.8">VETH1_DVDDH</text>
<text x="156" y="124.1">47</text>
<text x="156" y="120.5">1</text>
<text x="156" y="122.3">12</text>
<text x="188.5" y="121.3">VETH1_AVDDH</text>
<text x="114.4" y="129.4">46</text>
<text x="165.4" y="131.2">VETH1_AVDDL</text>
<text x="58.7" y="136.5">VETH1_DVDDH</text>
<text x="95.7" y="132.1" transform="rotate(-90 95.7 132.1)">1</text>
<text x="99.2" y="132.1" transform="rotate(-90 99.2 132.1)">2</text>
<text x="156" y="133">4</text>
<text x="156" y="134.7">9</text>
<text x="189.9" y="133">1</text>
<text x="196.9" y="133">2</text>
<text x="95.7" y="139.1" transform="rotate(-90 95.7 139.1)">4</text>
<text x="99.2" y="139.1" transform="rotate(-90 99.2 139.1)">3</text>
<text x="114.4" y="143.6">41</text>
<text x="114.4" y="140.1">45</text>
<text x="156" y="141.9">16</text>
<text x="156" y="143.6">34</text>
<text x="163.6" y="143.7">VETH1_DVDDH</text>
<text x="204.5" y="141.9">V3_3D</text>
<text x="114.4" y="145.4">48</text>
<text x="156" y="145.4">40</text>
<text x="189.9" y="145.4">1</text>
<text x="196.9" y="145.4">2</text>
<text x="237.9" y="147.2">1</text>
<text x="237.9" y="149">2</text>
<text x="252" y="147.2">6</text>
<text x="252" y="149">5</text>
<text x="133" y="152.4" transform="rotate(-90 133 152.4)">29</text>
<text x="134.8" y="152.4" transform="rotate(-90 134.8 152.4)">13</text>
<text x="138.3" y="152.4" transform="rotate(-90 138.3 152.4)">49</text>
<text x="237.9" y="150.7">3</text>
<text x="252" y="150.7">4</text>
<text x="237.9" y="163.2">1</text>
<text x="237.9" y="165">2</text>
<text x="237.9" y="166.8">3</text>
<text x="252" y="166.8">4</text>
<text x="252" y="163.2">6</text>
<text x="252" y="165">5</text>
<text x="252.9" y="195.9">Title:</text>
<text x="229" y="200.7">Size:</text>
<text x="236.2" y="200.7">Document</text>
<text x="244.6" y="200.7">Number:</text>
<text x="282.4" y="200.7">Rev:</text>
<text x="229" y="205.4">Draw By:MYIR</text>
<text x="247.7" y="205.4">Date: Thursday, February 05, 2015</text>
<text x="279.7" y="205.4">Sheet: 9</text>
<text x="287.4" y="205.4">of 12</text>
</g>
<g font-size="1.6" fill="#000080">
<text x="126.3" y="26.3">L17</text>
<text x="126.3" y="28.1">150ohm at 100MHz</text>
<text x="151.2" y="35.2">C193</text>
<text x="183.2" y="35.2">C194</text>
<text x="151.2" y="37">47uF</text>
<text x="167.3" y="40.4">FDT434P</text>
<text x="168.9" y="38.8">Q1</text>
<text x="183.2" y="37">47uF</text>
<text x="106.7" y="47.6">D16</text>
<text x="119.2" y="47.6">C195</text>
<text x="85.4" y="53">U14</text>
<text x="97.5" y="48.5">R127</text>
<text x="97.5" y="50.1">DNP</text>
<text x="106.7" y="49.4">DNP</text>
<text x="119.2" y="49.4">10nF</text>
<text x="85.4" y="54.8">SN74LVC1G07</text>
<text x="177.8" y="56.5">L18</text>
<text x="177.8" y="58.3">150ohm at 100MHz</text>
<text x="110.3" y="60.1">C196</text>
<text x="110.3" y="61.9">DNP</text>
<text x="151.2" y="63.6">C197</text>
<text x="151.2" y="65.4">10nF</text>
<text x="158.3" y="63.6">C198</text>
<text x="158.3" y="65.4">100nF</text>
<text x="165.4" y="63.6">C199</text>
<text x="165.4" y="65.4">10uF</text>
<text x="117.4" y="70.8">U15</text>
<text x="97.5" y="73.4">R128</text>
<text x="97.5" y="75">4.7K</text>
<text x="117.4" y="72.5">KSZ9031RNXCA</text>
<text x="231.2" y="72.5">J5</text>
<text x="76.5" y="79.7">R131</text>
<text x="85.4" y="79.7">DNP</text>
<text x="257.5" y="78.8">R129</text>
<text x="257.5" y="80.4">680R</text>
<text x="264.6" y="78.8">R130</text>
<text x="264.6" y="80.4">680R</text>
<text x="76.5" y="86.8">R132</text>
<text x="76.5" y="88.5">R133</text>
<text x="85.4" y="86.8">22R</text>
<text x="85.4" y="88.5">22R</text>
<text x="76.5" y="92.1">R134</text>
<text x="76.5" y="93.9">R135</text>
<text x="76.5" y="95.7">R136</text>
<text x="85.4" y="92.1">22R</text>
<text x="85.4" y="93.9">22R</text>
<text x="85.4" y="95.7">22R</text>
<text x="76.5" y="97.4">R137</text>
<text x="76.5" y="101">R138</text>
<text x="85.4" y="97.4">22R</text>
<text x="85.4" y="101">22R</text>
<text x="76.5" y="106.3">R140</text>
<text x="76.5" y="102.8">R139</text>
<text x="85.4" y="106.3">22R</text>
<text x="85.4" y="102.8">22R</text>
<text x="188.5" y="104.5">L19</text>
<text x="188.5" y="106.3">150ohm at 100MHz</text>
<text x="222.3" y="106.3">C200</text>
<text x="76.5" y="108.1">R141</text>
<text x="76.5" y="111.7">R143</text>
<text x="76.5" y="109.9">R142</text>
<text x="85.4" y="108.1">22R</text>
<text x="85.4" y="111.7">22R</text>
<text x="85.4" y="109.9">22R</text>
<text x="170.7" y="111.7">C201</text>
<text x="170.7" y="113.4">100nF</text>
<text x="177.8" y="111.7">C202</text>
<text x="177.8" y="113.4">100nF</text>
<text x="185" y="111.7">C203</text>
<text x="185" y="113.4">10uF</text>
<text x="222.3" y="108.1">100nF</text>
<text x="224.1" y="113.4">220ohm at 100MHz</text>
<text x="227.6" y="111.7">L20</text>
<text x="76.5" y="117">R144</text>
<text x="76.5" y="118.8">R145</text>
<text x="85.4" y="117">0R</text>
<text x="85.4" y="118.8">0R</text>
<text x="76.5" y="124.1">R147</text>
<text x="76.5" y="122.3">R146</text>
<text x="85.4" y="124.1">1.5K</text>
<text x="85.4" y="122.3">10K</text>
<text x="177.8" y="124.1">C204</text>
<text x="177.8" y="125.9">100nF</text>
<text x="185" y="124.1">C205</text>
<text x="185" y="125.9">10uF</text>
<text x="83.6" y="129.4">C206</text>
<text x="90.5" y="129.4">22pF</text>
<text x="188.5" y="129.4">L21</text>
<text x="188.5" y="131.2">150ohm at 100MHz</text>
<text x="102.4" y="134.8">Y4</text>
<text x="102.4" y="136.9">25MHz</text>
<text x="177.8" y="136.5">C207</text>
<text x="185" y="136.5">C208</text>
<text x="49.8" y="141.9">R149</text>
<text x="58.7" y="141.9">1K</text>
<text x="83.6" y="140.1">C209</text>
<text x="88.9" y="143.7">T15</text>
<text x="90.5" y="140.1">22pF</text>
<text x="177.8" y="138.3">100nF</text>
<text x="185" y="138.3">10uF</text>
<text x="188.5" y="141.9">L22</text>
<text x="188.5" y="143.7">150ohm at 100MHz</text>
<text x="240.1" y="143.7">U16</text>
<text x="88.9" y="145.4">SMD</text>
<text x="170.7" y="149">C210</text>
<text x="177.8" y="149">C211</text>
<text x="240.1" y="145.4">SP3050-04HTG</text>
<text x="49.8" y="150.8">R150</text>
<text x="58.7" y="150.8">10K</text>
<text x="106.4" y="153.4">R152</text>
<text x="106.4" y="155">12.1K 1%</text>
<text x="170.7" y="150.8">100nF</text>
<text x="177.8" y="150.8">10uF</text>
<text x="49.8" y="161.4">R155</text>
<text x="49.8" y="156.1">R153</text>
<text x="58.7" y="161.4">10K</text>
<text x="58.7" y="156.1">10K</text>
<text x="240.1" y="159.7">U17</text>
<text x="240.1" y="161.4">SP3050-04HTG</text>
<text x="49.8" y="166.8">R157</text>
<text x="58.7" y="166.8">10K</text>
<text x="49.8" y="173.9">R160</text>
<text x="58.7" y="173.9">1K</text>
<text x="49.8" y="179.2">R162</text>
<text x="58.7" y="179.2">1K</text>
<text x="49.8" y="184.6">R164</text>
<text x="58.7" y="184.6">1K</text>
<text x="49.8" y="191.7">R165</text>
<text x="58.7" y="191.7">DNP</text>
<text x="49.8" y="193.4">R166</text>
<text x="58.7" y="193.4">DNP</text>
</g>
<g font-size="1.6" fill="#f00">
<text x="35.1" y="57.4">{2,8,10,11,12}</text>
<text x="47.2" y="57.4">SYS_RESETn</text>
<text x="105.5" y="60.8" transform="rotate(90 105.5 60.8)">ETH1_RESETn</text>
<text x="169.3" y="75.9">ETH1_TD1+</text>
<text x="169.3" y="77.7">ETH1_TD1-</text>
<text x="41.1" y="80.5">{4,12}</text>
<text x="47.2" y="80.5">GPIO5_8</text>
<text x="169.3" y="81.2">ETH1_RD1+</text>
<text x="169.3" y="83">ETH1_RD1-</text>
<text x="43.4" y="87.7">{4}</text>
<text x="43.4" y="89.4">{4}</text>
<text x="47.2" y="87.7">RGMII1_TCLK</text>
<text x="47.2" y="89.4">RGMII1_TCTL</text>
<text x="92.9" y="88.3">ETH1_TXEN</text>
<text x="92.9" y="86.6">ETH1_TXCLK</text>
<text x="169.3" y="86.6">ETH1_TD2+</text>
<text x="169.3" y="88.3">ETH1_TD2-</text>
<text x="43.4" y="93">{4}</text>
<text x="43.4" y="94.8">{4}</text>
<text x="47.2" y="93">RGMII1_TD0</text>
<text x="47.2" y="94.8">RGMII1_TD1</text>
<text x="92.9" y="93.7">ETH1_TXD1</text>
<text x="92.9" y="91.9">ETH1_TXD0</text>
<text x="92.9" y="95.4">ETH1_TXD2</text>
<text x="169.3" y="91.9">ETH1_RD2+</text>
<text x="169.3" y="93.7">ETH1_RD2-</text>
<text x="258.2" y="92.1">LED1</text>
<text x="258.2" y="93.9">LED2</text>
<text x="43.4" y="101.9">{4}</text>
<text x="43.4" y="96.5">{4}</text>
<text x="43.4" y="98.3">{4}</text>
<text x="47.2" y="101.9">RGMII1_RCLK</text>
<text x="47.2" y="96.5">RGMII1_TD2</text>
<text x="47.2" y="98.3">RGMII1_TD3</text>
<text x="92.9" y="97.2">ETH1_TXD3</text>
<text x="92.9" y="100.8">ETH1_RXCLK</text>
<text x="169.3" y="99.2">LED1</text>
<text x="169.3" y="101">LED2</text>
<text x="43.4" y="103.7">{4}</text>
<text x="43.4" y="107.2">{4}</text>
<text x="47.2" y="103.7">RGMII1_RCTL</text>
<text x="47.2" y="107.2">RGMII1_RD0</text>
<text x="92.9" y="107.9">ETH1_RXD1</text>
<text x="92.9" y="106.1">ETH1_RXD0</text>
<text x="92.9" y="102.6">ETH1_RXDV</text>
<text x="43.4" y="109">{4}</text>
<text x="43.4" y="110.8">{4}</text>
<text x="43.4" y="112.5">{4}</text>
<text x="47.2" y="109">RGMII1_RD1</text>
<text x="47.2" y="110.8">RGMII1_RD2</text>
<text x="47.2" y="112.5">RGMII1_RD3</text>
<text x="92.9" y="111.4">ETH1_RXD3</text>
<text x="92.9" y="109.7">ETH1_RXD2</text>
<text x="45.2" y="117.9">{4}</text>
<text x="45.2" y="119.7">{4}</text>
<text x="48.9" y="117.9">MDIO_CLK</text>
<text x="48.9" y="119.7">MDIO_DATA</text>
<text x="92.9" y="118.6">ETH1_MDIO</text>
<text x="92.9" y="116.8">ETH1_MDC</text>
<text x="37.7" y="141.7">ETH1_RXDV</text>
<text x="100" y="143.4">LED_MODE</text>
<text x="226.2" y="147">ETH1_TD1-</text>
<text x="256.4" y="147">ETH1_TD1+</text>
<text x="37.7" y="150.6">ETH1_RXD0</text>
<text x="37.7" y="155.9">ETH1_RXD1</text>
<text x="226.2" y="150.6">ETH1_RD1+</text>
<text x="256.4" y="150.6">ETH1_RD1-</text>
<text x="37.7" y="161.2">ETH1_RXD2</text>
<text x="37.7" y="166.6">ETH1_RXD3</text>
<text x="226.2" y="163">ETH1_TD2-</text>
<text x="226.2" y="166.6">ETH1_RD2+</text>
<text x="256.4" y="163">ETH1_TD2+</text>
<text x="256.4" y="166.6">ETH1_RD2-</text>
<text x="37.7" y="173.9">LED1</text>
<text x="37.7" y="179.2">LED2</text>
<text x="37.7" y="184.3">ETH1_RXCLK</text>
<text x="37.7" y="191.5">LED_MODE</text>
</g>
<g font-size="1.6" fill="#004080">
<text x="118.3" y="77.2">RESET_N</text>
<text x="146.6" y="77.2">TXRXP_A</text>
<text x="232.1" y="77.2">TD1+</text>
<text x="118.3" y="80.7">INT_N / PME_N2</text>
<text x="134.1" y="79.3" transform="rotate(-90 134.1 79.3)">LDO_O</text>
<text x="141.2" y="83" transform="rotate(-90 141.2 83)">AVDDL_PLL</text>
<text x="146.3" y="79">TXRXM_A</text>
<text x="146.6" y="82.5">TXRXP_B</text>
<text x="232.1" y="79">TD1-</text>
<text x="232.1" y="82.5">RD1+</text>
<text x="118.3" y="87.8">GTX_CLK</text>
<text x="118.3" y="89.6">TX_EN</text>
<text x="146.2" y="89.6">TXRXM_C</text>
<text x="146.3" y="84.3">TXRXM_B</text>
<text x="146.5" y="87.8">TXRXP_C</text>
<text x="232.1" y="84.3">RD1-</text>
<text x="232.1" y="87.8">TD2+</text>
<text x="232.1" y="89.6">TD2-</text>
<text x="241.9" y="86.1">GRLA</text>
<text x="242.2" y="87.8">YELA</text>
<text x="118.3" y="93.2">TXD0</text>
<text x="118.3" y="95">TXD1</text>
<text x="146.2" y="95">TXRXM_D</text>
<text x="146.5" y="93.2">TXRXP_D</text>
<text x="232.1" y="95">RD2-</text>
<text x="232.1" y="93.2">RD2+</text>
<text x="241.8" y="93.2">GRLC</text>
<text x="242.1" y="95">YELC</text>
<text x="118.3" y="96.7">TXD2</text>
<text x="118.3" y="98.5">TXD3</text>
<text x="142" y="100.3">LED1 / PME_N1</text>
<text x="232.1" y="98.5">CT</text>
<text x="232.1" y="100.3">CHS</text>
<text x="118.3" y="107.4">RXD0</text>
<text x="118.3" y="103.8">RX_DV</text>
<text x="118.3" y="102.1">RX_CLK</text>
<text x="149.8" y="102.1">LED2</text>
<text x="239" y="102.2" transform="rotate(-90 239 102.2)">Shield1</text>
<text x="240.8" y="102.2" transform="rotate(-90 240.8 102.2)">Shield2</text>
<text x="118.3" y="112.7">RXD3</text>
<text x="118.3" y="109.2">RXD1</text>
<text x="118.3" y="111">RXD2</text>
<text x="148.4" y="109.2">DVDDL</text>
<text x="148.4" y="111">DVDDL</text>
<text x="148.4" y="112.7">DVDDL</text>
<text x="118.3" y="118.1">MDC</text>
<text x="118.3" y="119.8">MDIO</text>
<text x="148.4" y="114.5">DVDDL</text>
<text x="148.4" y="116.3">DVDDL</text>
<text x="148.4" y="118.1">DVDDL</text>
<text x="148.2" y="121.6">AVDDH</text>
<text x="148.2" y="123.4">AVDDH</text>
<text x="150.6" y="125.2">NC2</text>
<text x="118.3" y="130.5">XI</text>
<text x="148.5" y="134.1">AVDDL</text>
<text x="148.5" y="135.8">AVDDL</text>
<text x="118.3" y="141.2">XO</text>
<text x="148.1" y="143">DVDDH</text>
<text x="118.3" y="144.7">CLK125_NDO</text>
<text x="118.3" y="146.5">ISET</text>
<text x="134.1" y="148.5" transform="rotate(-90 134.1 148.5)">VSS</text>
<text x="135.9" y="148.5" transform="rotate(-90 135.9 148.5)">NC1</text>
<text x="139.5" y="148.5" transform="rotate(-90 139.5 148.5)">P_GND</text>
<text x="148.1" y="144.7">DVDDH</text>
<text x="148.1" y="146.5">DVDDH</text>
<text x="241" y="148.3">IO1</text>
<text x="247.3" y="148.3">IO4</text>
<text x="241" y="150.1">GND</text>
<text x="241" y="151.8">IO2</text>
<text x="246.4" y="150.1">VCC</text>
<text x="247.3" y="151.8">IO3</text>
<text x="241" y="164.3">IO1</text>
<text x="241" y="166.1">GND</text>
<text x="241" y="167.9">IO2</text>
<text x="246.4" y="166.1">VCC</text>
<text x="247.3" y="167.9">IO3</text>
<text x="247.3" y="164.3">IO4</text>
</g>
<text font-size="1.6" fill="#00f" x="231.2" y="74.3">HY911130A</text>
<g font-size="1.6" fill="#800000">
<text x="257" y="197">AM437X</text>
<text x="230.8" y="202.7">A3</text>
<text x="238.8" y="202.7">Ethernet</text>
<text x="284.2" y="202.7">A</text>
</g>
<g font-size="1.3">
<text x="30.8" y="1.3">5</text>
<text x="88.9" y="1.3">4</text>
<text x="147" y="1.3">3</text>
<text x="205" y="1.3">2</text>
<text x="263.1" y="1.3">1</text>
<text x=".5" y="28.4">D</text>
<text x="292.6" y="28.4">D</text>
<text x=".5" y="79.5">C</text>
<text x="292.6" y="79.5">C</text>
<text x=".5" y="130.6">B</text>
<text x="292.6" y="130.6">B</text>
<text x=".5" y="181.7">A</text>
<text x="292.6" y="181.7">A</text>
<text x="30.8" y="207.4">5</text>
<text x="88.9" y="207.4">4</text>
<text x="147" y="207.4">3</text>
<text x="205" y="207.4">2</text>
<text x="263.1" y="207.4">1</text>
</g>
</svg>
